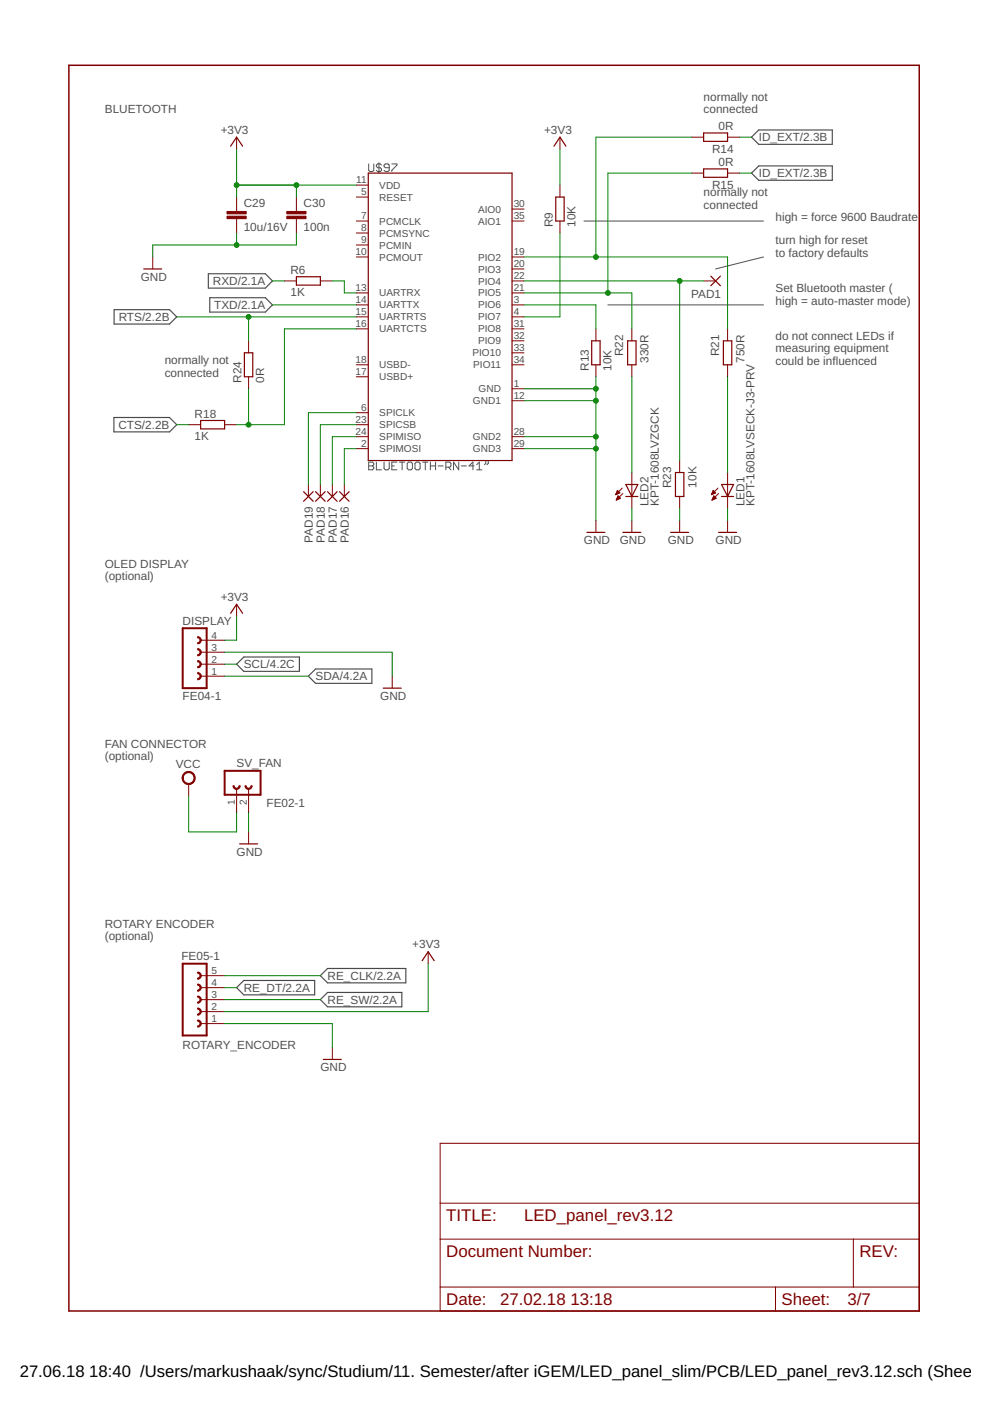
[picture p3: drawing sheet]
<svg xmlns="http://www.w3.org/2000/svg" width="210mm" height="297mm" viewBox="0 0 210 297" stroke-linecap="round" stroke-linejoin="round" font-family="sans-serif">
<g fill="none" stroke="#505050" stroke-width=".21">
<path d="M78.2 34.8v1.3l.2 .3h.6l.2-.3v-1.3M80.3 34.5v2.1M80.9 35l-.3-.2h-.5l-.3 .2v.3l.3 .3h.5l.3 .2v.3l-.3 .3h-.5l-.3-.3M82.5 35.6h-.8l-.3-.3v-.3l.3-.2h.6l.2 .2v1.1l-.2 .3h-.6l-.3-.3M83.1 34.8h1.1v.2l-1.1 1.1v.3M123.8 46.9h38.1M161.9 54.5l-10.2 2.5M128.9 64.6h33M78.2 98h.8l.2 .3v.2l-.2 .3 .2 .3v.2l-.2 .3h-.8zM78.2 98.8h.8M79.8 98v1.6h1.1M81.4 98v1.3l.3 .3h.6l.2-.3v-1.3"/>
<path d="M83.1 98.8h.5M84.2 98h-1.1v1.6h1.1M84.7 98h1.1M85.3 98v1.6M86.6 98h.6l.2 .3v1l-.2 .3h-.6l-.3-.3v-1zM88.3 98h.5l.3 .3v1l-.3 .3h-.5l-.3-.3v-1zM89.6 98h1.1M90.2 98v1.6M91.2 98.8h1.2M91.2 98v1.6M92.4 98v1.6M92.9 98.8h1.1"/>
<path d="M94.5 99.1h.9l.2-.3v-.5l-.2-.3h-.9v1.6M95.1 99.1l.5 .5M97.3 98v1.6l-1.1-1.6v1.6M97.8 98.8h1.1M100.5 98.8h-1.1l.9-.8v1.6M101.1 99.6h1.1M101.1 98.5l.5-.5v1.6M103 97.7v.6l-.3 .2M103.5 97.7v.6l-.2 .2"/>
</g>
<path d="M159.3 29.1l1.6-1.5h15.6v3h-15.6zM159.3 36.7l1.6-1.5h15.6v3h-15.6zM44.2 58h12.1l1.5 1.6-1.5 1.5h-12.1zM24.2 65.7h11.7l1.6 1.5-1.6 1.5h-11.7zM44.5 63.1h11.8l1.5 1.5-1.5 1.6h-11.8zM24.2 88.5h11.7l1.6 1.5-1.6 1.6h-11.7zM51.7 139.3h11.8v3h-11.8l-1.5-1.5zM66.9 141.8h11.9v3.1h-11.9l-1.5-1.5zM50.2 209.4l1.5-1.5h15v3h-15zM69.4 205.3h16.6v3.1h-16.6l-1.5-1.5zM69.4 210.4h15.8v3.1h-15.8l-1.5-1.6z" fill="none" stroke="#505050" stroke-width=".25"/>
<path d="M14.6 13.8h180.3v264.2h-180.3z" fill="none" stroke="#800000" stroke-width=".32"/>
<g fill="none" stroke="#800000" stroke-width=".21">
<path d="M50.2 29.1v2.5M75.5 39.2h2.6M118.7 29.1v2.5M118.7 39.2v2.6M146.6 29.1h2.6M146.6 36.7h2.6M154.3 29.1h2.5M154.3 36.7h2.5M32.4 54.5v2.5M50.2 41.8v3M50.2 46.4v3M60.3 59.6h2.5"/>
<path d="M62.8 41.8v3M62.8 46.4v3M67.9 59.6h2.6M75.5 41.8h2.6M75.5 46.9h2.6M75.5 49.4h2.6M75.5 51.9h2.6M75.5 54.5h2.6M108.6 46.9h2.5M108.6 54.5h2.5M108.6 57h2.5M108.6 59.6h2.5"/>
<path d="M108.6 44.3h2.5M118.7 46.9v2.5M149.2 59.6h2.5M52.7 72.3v2.5M52.7 79.9v2.5M75.5 64.6h2.6M75.5 67.2h2.6M75.5 62.1h2.6M75.5 69.7h2.6M75.5 79.9h2.6M75.5 77.3h2.6M108.6 64.6h2.5"/>
<path d="M108.6 67.2h2.5M108.6 62.1h2.5M108.6 69.7h2.5M108.6 77.3h2.5M108.6 72.3h2.5M108.6 74.8h2.5M126.3 69.7v2.6M126.3 77.3v2.6M134 69.7v2.6M134 77.3v2.6M154.3 69.7v2.6M154.3 77.3v2.6"/>
<path d="M40 90h2.5M47.6 90h2.6M75.5 95.1h2.6M75.5 87.5h2.6M75.5 90h2.6M75.5 92.6h2.6M108.6 82.4h2.5M108.6 95.1h2.5M108.6 85h2.5M108.6 92.6h2.5M144.1 97.6v2.6M65.4 102.7v2.6"/>
<path d="M67.9 102.7v2.6M70.5 102.7v2.6M73 102.7v2.6M126.3 110.3v2.6M130.5 104.9h.1M130.6 104.8h.3M130.6 104.6h.5M130.7 104.5h.7M130.7 106h.1M130.7 104.4h.6M130.7 105.8h.4M130.8 104.3h.4"/>
<path d="M130.8 105.7h.6M130.9 104.1h.1M130.9 105.6h.6M130.9 104h.1M130.9 105.5h.5M130.9 104l-.4 .9M130.9 104l.5 .5M130.9 105.3h.3M131 105.2h.1M131 105.1l.6 .5-.9 .4zM131.4 104.5l-.9 .4M131.9 103.5l-1.4 1.4"/>
<path d="M132.1 104.6l-1.4 1.4M134 100.2v7.6M134 110.3v2.6M144.1 105.3v2.5M144.1 110.3v2.6M150.9 104.9h.1M150.9 104.8h.3M151 104.6h.4M151 104.5h.7M151 106h.2M151 105.8h.4M151.1 104.4h.5"/>
<path d="M151.1 104.3h.4M151.1 105.7h.6M151.2 104.1h.2M151.2 105.6h.6M151.2 104l-.4 .9M151.2 104l.5 .5M151.2 104h.1M151.2 105.5h.5M151.3 105.3h.3M151.3 105.2h.1M151.3 105.1l.5 .5-.8 .4zM151.7 104.5l-.9 .4"/>
<path d="M152.2 103.5l-1.4 1.4M152.4 104.6l-1.4 1.4M154.3 100.2v7.6M154.3 110.3v2.6M42.5 138.3h5.1M42.5 135.7h5.1M50.2 128.1v2.6M42.5 143.4h5.1M42.5 140.8h5.1M83.2 143.4v2.5M40 166.2v2.6M50.2 167.2v5.1"/>
<path d="M52.7 167.2v5.1M52.7 176.4v2.5M42.5 217h5.1M42.5 214.5h5.1M42.5 211.9h5.1M42.5 209.4h5.1M42.5 206.9h5.1M90.8 201.8v2.5M70.5 222.1v2.5M93.3 242.4h101.6v35.6h-101.6zM93.3 255.1h101.6M93.3 262.7h101.6"/>
<path d="M93.3 272.9h101.6M164.4 272.9v5.1M180.9 262.7v10.2"/>
</g>
<g fill="none" stroke="#800000" stroke-width=".25">
<path d="M48.9 31l1.3-1.9 1.2 1.9M78.1 36.7h30.5v60.9h-30.5zM117.5 31l1.2-1.9 1.3 1.9M149.2 28.2h5.1v1.8h-5.1zM149.2 35.8h5.1v1.8h-5.1zM30.5 57h3.8M62.8 58.7h5.1v1.8h-5.1zM117.8 41.8h1.8v5.1h-1.8zM150.7 58.5l2 2.1M152.7 58.5l-2 2.1M51.8 74.8h1.8v5.1h-1.8zM125.5 72.3h1.7v5h-1.7z"/>
<path d="M133.1 72.3h1.8v5h-1.8zM153.4 72.3h1.8v5h-1.8zM42.5 89.2h5.1v1.7h-5.1zM64.4 104.2l2 2.1M66.4 104.2l-2 2.1M66.9 104.2l2 2.1M68.9 104.2l-2 2.1M69.4 104.2l2.1 2.1M71.5 104.2l-2.1 2.1M72 104.2l2 2.1M74 104.2l-2 2.1M124.4 112.9h3.8"/>
<path d="M132.1 112.9h3.8M132.7 105.3h2.5M132.7 102.7h2.5l-1.2 2.6zM142.2 112.9h3.8M143.2 100.2h1.8v5.1h-1.8zM152.4 112.9h3.8M153 102.7h2.5l-1.2 2.6zM153 105.3h2.5M48.9 130l1.3-1.9 1.2 1.9M81.3 145.9h3.8M50.8 178.9h3.8M89.5 203.7l1.3-1.9 1.3 1.9"/>
<path d="M68.6 224.6h3.8"/>
</g>
<path d="M38.7 133.2h5.1v12.7h-5.1zM47.6 163.4h7.6v5.1h-7.6zM38.7 204.3h5.1v15.2h-5.1z" fill="none" stroke="#800000" stroke-width=".42"/>
<g fill="#800000" stroke="#800000" stroke-width=".21">
<path d="M41.9 137.5a.76 .76 0 0 1 .8 .8 .76 .76 0 0 1-.8 .7v-.2a.51 .51 0 0 0 .5-.5 .51 .51 0 0 0-.5-.5z" fill-rule="evenodd"/>
<path d="M41.9 140.1a.76 .76 0 0 1 .8 .7 .76 .76 0 0 1-.8 .8v-.3a.51 .51 0 0 0 .5-.5 .51 .51 0 0 0-.5-.5z" fill-rule="evenodd"/>
<path d="M41.9 142.6a.76 .76 0 0 1 .8 .8 .76 .76 0 0 1-.8 .7v-.2a.51 .51 0 0 0 .5-.5 .51 .51 0 0 0-.5-.5z" fill-rule="evenodd"/>
<path d="M41.9 135a.76 .76 0 0 1 .8 .7 .76 .76 0 0 1-.8 .8v-.3a.51 .51 0 0 0 .5-.5 .51 .51 0 0 0-.5-.5z" fill-rule="evenodd"/>
<path d="M41.9 211.2a.76 .76 0 0 1 .8 .7 .76 .76 0 0 1-.8 .8v-.3a.51 .51 0 0 0 .5-.5 .51 .51 0 0 0-.5-.5z" fill-rule="evenodd"/>
<path d="M41.9 213.7a.76 .76 0 0 1 .8 .8 .76 .76 0 0 1-.8 .7v-.2a.51 .51 0 0 0 .5-.5 .51 .51 0 0 0-.5-.5z" fill-rule="evenodd"/>
<path d="M41.9 216.3a.75 .75 0 0 1 .8 .7 .75 .75 0 0 1-.8 .8v-.3a.5 .5 0 0 0 .5-.5 .5 .5 0 0 0-.5-.5z" fill-rule="evenodd"/>
<path d="M41.9 206.1a.76 .76 0 0 1 .8 .8 .76 .76 0 0 1-.8 .7v-.2a.51 .51 0 0 0 .5-.5 .51 .51 0 0 0-.5-.5z" fill-rule="evenodd"/>
<path d="M41.9 208.6a.76 .76 0 0 1 .8 .8 .76 .76 0 0 1-.8 .8v-.3a.51 .51 0 0 0 .5-.5 .51 .51 0 0 0-.5-.5z" fill-rule="evenodd"/>
<path d="M49.4 166.6h.3a.51 .51 0 0 0 .5 .5 .51 .51 0 0 0 .5-.5h.2a.76 .76 0 0 1-.7 .8 .76 .76 0 0 1-.8-.8z" fill-rule="evenodd"/>
<path d="M51.9 166.6h.3a.51 .51 0 0 0 .5 .5 .51 .51 0 0 0 .5-.5h.3a.76 .76 0 0 1-.8 .8 .76 .76 0 0 1-.8-.8z" fill-rule="evenodd"/>
<path d="M39 164a1.39 1.39 0 0 1 2.2 .2 1.39 1.39 0 0 1-.8 2.1 1.39 1.39 0 0 1-1.8-1.3h.3a1.14 1.14 0 0 1 1.6-1 1.14 1.14 0 0 1 .2 1.9 1.14 1.14 0 0 1-1.8-.7v-.2h-.3z" fill-rule="evenodd"/>
</g>
<g fill="#800000" stroke="#800000" stroke-width=".21">
<path d="M48.1 45.8h4.1v.6h-4.1z"/>
<path d="M48.1 44.8h4.1v.5h-4.1z"/>
<path d="M60.8 45.8h4.1v.6h-4.1z"/>
<path d="M60.8 44.8h4.1v.5h-4.1z"/>
</g>
<g fill="none" stroke="#008000" stroke-width=".21">
<path d="M50.2 31.6v10.2M50.2 39.2h25.3M62.8 39.2v2.6M118.7 31.6v7.6M146.6 29.1h-20.3v25.4M146.6 36.7h-17.7v25.4M156.8 36.7h2.5M156.8 29.1h2.5M50.2 49.4v2.5M57.8 59.6h2.5M62.8 49.4v2.5h-30.4v2.6M70.5 59.6h2.5v2.5h2.5"/>
<path d="M111.1 54.5h43.2v15.2M111.1 59.6h38.1M118.7 49.4v17.8h-7.6M144.1 59.6v38M37.5 67.2h38M52.7 67.2v5.1M57.8 64.6h17.7M75.5 69.7h-15.2v20.3h-10.1M111.1 64.6h15.2v5.1M111.1 62.1h22.9v7.6M126.3 79.9v30.4M134 79.9v20.3"/>
<path d="M154.3 79.9v20.3M37.5 90h2.5M52.7 82.4v7.6M75.5 92.6h-5v10.1M75.5 95.1h-2.5v7.6M75.5 90h-7.6v12.7M75.5 87.5h-10.1v15.2M111.1 82.4h15.2M111.1 85h15.2M111.1 92.6h15.2M111.1 95.1h15.2M134 107.8v2.5"/>
<path d="M144.1 107.8v2.5M154.3 107.8v2.5M47.6 138.3h35.6v5.1M50.2 130.7v5h-2.6M47.6 143.4h17.8M47.6 140.8h2.6M40 168.8v7.6h10.2v-4.1M52.7 172.3v4.1M47.6 217h22.9v5.1M47.6 206.9h20.3M47.6 209.4h2.6M47.6 211.9h20.3"/>
<path d="M90.8 204.3v10.2h-43.2"/>
</g>
<g fill="#008000" stroke="#008000" stroke-width=".21">
<circle cx="126.3" cy="85" r=".51"/>
<circle cx="126.3" cy="92.6" r=".51"/>
<circle cx="126.3" cy="95.1" r=".51"/>
<circle cx="126.3" cy="82.4" r=".51"/>
<circle cx="50.2" cy="51.9" r=".51"/>
<circle cx="50.2" cy="39.2" r=".51"/>
<circle cx="62.8" cy="39.2" r=".51"/>
<circle cx="52.7" cy="67.2" r=".51"/>
<circle cx="128.9" cy="62.1" r=".51"/>
<circle cx="126.3" cy="54.5" r=".51"/>
<circle cx="144.1" cy="59.6" r=".51"/>
<circle cx="52.7" cy="90" r=".51"/>
</g>
<g font-size="3.6" fill="#800000">
<text x="94.6" y="258.9">TITLE:</text>
<text x="111.1" y="258.9">LED_panel_rev3.12</text>
<text x="94.6" y="266.5">Document Number:</text>
<text x="182.2" y="266.5">REV:</text>
<text x="94.6" y="276.7">Date:</text>
<text x="106" y="276.7">27.02.18</text>
<text x="120.9" y="276.7">13:18</text>
<text x="165.7" y="276.7">Sheet:</text>
<text x="179.7" y="276.7">3/7</text>
</g>
<g font-size="3.5">
<text x="4.2" y="291.8">27.06.18</text>
<text x="18.9" y="291.8">18:40 /Users/markushaak/sync/Studium/11. Semester/after iGEM/LED_panel_slim/PCB/LED_panel_rev3.12.sch (Sheet: 3</text>
</g>
<g font-size="2.5" fill="#505050">
<text x="149.2" y="21.3">normally not</text>
<text x="22.2" y="24">BLUETOOTH</text>
<text x="46.8" y="28.3">+3V3</text>
<text x="115.4" y="28.3">+3V3</text>
<text x="149.2" y="24">connected</text>
<text x="152.3" y="27.6">0R</text>
<text x="160.9" y="30">ID_EXT/2.3B</text>
<text x="151" y="32.4">R14</text>
<text x="152.3" y="35.2">0R</text>
<text x="149.2" y="41.7">normally not</text>
<text x="151" y="40">R15</text>
<text x="160.9" y="37.6">ID_EXT/2.3B</text>
<text x="51.7" y="43.9">C29</text>
<text x="64.4" y="43.9">C30</text>
<text x="149.2" y="44.3">connected</text>
<text x="164.4" y="46.9">high = force 9600 Baudrate</text>
<text x="51.7" y="49">10u/16V</text>
<text x="64.4" y="49">100n</text>
<text x="117.2" y="48.1" transform="rotate(-90 117.2 48.1)">R9</text>
<text x="122" y="48.1" transform="rotate(-90 122 48.1)">10K</text>
<text x="164.4" y="51.8">turn high for reset</text>
<text x="29.8" y="59.6">GND</text>
<text x="61.6" y="58.1">R6</text>
<text x="164.4" y="54.5">to factory defaults</text>
<text x="45.1" y="60.4">RXD/2.1A</text>
<text x="45.4" y="65.5">TXD/2.1A</text>
<text x="61.6" y="62.9">1K</text>
<text x="146.5" y="63.2">PAD1</text>
<text x="164.4" y="62">Set Bluetooth master (</text>
<text x="164.4" y="64.6">high = auto-master mode)</text>
<text x="25.2" y="68.1">RTS/2.2B</text>
<text x="34.9" y="77.2">normally not</text>
<text x="132.2" y="75.6" transform="rotate(-90 132.2 75.6)">R22</text>
<text x="137.5" y="77" transform="rotate(-90 137.5 77)">330R</text>
<text x="152.5" y="75.6" transform="rotate(-90 152.5 75.6)">R21</text>
<text x="157.8" y="77" transform="rotate(-90 157.8 77)">750R</text>
<text x="164.4" y="72">do not connect LEDs if</text>
<text x="164.4" y="74.7">measuring equipment</text>
<text x="164.4" y="77.3">could be influenced</text>
<text x="34.9" y="79.9">connected</text>
<text x="51.2" y="81.1" transform="rotate(-90 51.2 81.1)">R24</text>
<text x="56" y="81.1" transform="rotate(-90 56 81.1)">0R</text>
<text x="124.8" y="78.6" transform="rotate(-90 124.8 78.6)">R13</text>
<text x="129.6" y="78.6" transform="rotate(-90 129.6 78.6)">10K</text>
<text x="41.3" y="88.5">R18</text>
<text x="25.1" y="90.9">CTS/2.2B</text>
<text x="41.3" y="93.3">1K</text>
<text x="137.5" y="107.3" transform="rotate(-90 137.5 107.3)">LED2</text>
<text x="139.7" y="107.3" transform="rotate(-90 139.7 107.3)">KPT-1608LVZGCK</text>
<text x="142.3" y="103.5" transform="rotate(-90 142.3 103.5)">R23</text>
<text x="147.7" y="103.4" transform="rotate(-90 147.7 103.4)">10K</text>
<text x="157.8" y="107.3" transform="rotate(-90 157.8 107.3)">LED1</text>
<text x="160" y="107.3" transform="rotate(-90 160 107.3)">KPT-1608LVSECK-J3-PRV</text>
<text x="66.3" y="115" transform="rotate(-90 66.3 115)">PAD19</text>
<text x="68.9" y="115" transform="rotate(-90 68.9 115)">PAD18</text>
<text x="71.4" y="115" transform="rotate(-90 71.4 115)">PAD17</text>
<text x="73.9" y="115" transform="rotate(-90 73.9 115)">PAD16</text>
<text x="123.8" y="115.4">GND</text>
<text x="131.4" y="115.4">GND</text>
<text x="141.6" y="115.4">GND</text>
<text x="151.7" y="115.4">GND</text>
<text x="22.2" y="120.5">OLED DISPLAY</text>
<text x="22.2" y="123">(optional)</text>
<text x="46.8" y="127.4">+3V3</text>
<text x="38.7" y="132.4">DISPLAY</text>
<text x="51.7" y="141.7">SCL/4.2C</text>
<text x="38.7" y="148.4">FE04-1</text>
<text x="66.9" y="144.3">SDA/4.2A</text>
<text x="80.6" y="148.4">GND</text>
<text x="22.2" y="158.6">FAN CONNECTOR</text>
<text x="22.2" y="161.1">(optional)</text>
<text x="37.3" y="162.9">VCC</text>
<text x="50.2" y="162.7">SV_FAN</text>
<text x="56.5" y="171">FE02-1</text>
<text x="50.2" y="181.5">GND</text>
<text x="22.2" y="196.7">ROTARY ENCODER</text>
<text x="22.2" y="199.2">(optional)</text>
<text x="38.5" y="203.6">FE05-1</text>
<text x="87.4" y="201">+3V3</text>
<text x="69.5" y="207.7">RE_CLK/2.2A</text>
<text x="51.7" y="210.3">RE_DT/2.2A</text>
<text x="69.5" y="212.8">RE_SW/2.2A</text>
<text x="38.7" y="222.3">ROTARY_ENCODER</text>
<text x="67.9" y="227.2">GND</text>
</g>
<g font-size="2.1" fill="#505050">
<text x="75.5" y="38.9">11</text>
<text x="76.5" y="41.4">5</text>
<text x="80.4" y="40">VDD</text>
<text x="76.5" y="46.5">7</text>
<text x="80.4" y="42.5">RESET</text>
<text x="80.4" y="47.6">PCMCLK</text>
<text x="101.4" y="45.1">AIO0</text>
<text x="101.4" y="47.6">AIO1</text>
<text x="108.9" y="44">30</text>
<text x="108.9" y="46.5">35</text>
<text x="76.5" y="49">8</text>
<text x="76.5" y="51.6">9</text>
<text x="80.4" y="50.2">PCMSYNC</text>
<text x="80.4" y="52.7">PCMIN</text>
<text x="75.4" y="54.1">10</text>
<text x="80.4" y="55.2">PCMOUT</text>
<text x="101.4" y="55.2">PIO2</text>
<text x="101.4" y="57.8">PIO3</text>
<text x="108.9" y="54.1">19</text>
<text x="108.9" y="56.7">20</text>
<text x="108.9" y="59.2">22</text>
<text x="75.4" y="61.7">13</text>
<text x="75.4" y="64.3">14</text>
<text x="80.4" y="62.9">UARTRX</text>
<text x="80.4" y="65.4">UARTTX</text>
<text x="101.4" y="65.4">PIO6</text>
<text x="101.4" y="62.9">PIO5</text>
<text x="101.4" y="60.3">PIO4</text>
<text x="108.9" y="64.3">3</text>
<text x="108.9" y="61.7">21</text>
<text x="75.4" y="66.8">15</text>
<text x="75.4" y="69.4">16</text>
<text x="80.4" y="67.9">UARTRTS</text>
<text x="80.4" y="70.5">UARTCTS</text>
<text x="101.4" y="67.9">PIO7</text>
<text x="101.4" y="70.5">PIO8</text>
<text x="108.9" y="66.8">4</text>
<text x="108.9" y="71.9">32</text>
<text x="108.9" y="69.4">31</text>
<text x="75.4" y="77">18</text>
<text x="100.2" y="75.6">PIO10</text>
<text x="101.4" y="73">PIO9</text>
<text x="108.9" y="74.4">33</text>
<text x="108.9" y="77">34</text>
<text x="75.4" y="79.5">17</text>
<text x="80.4" y="80.6">USBD+</text>
<text x="80.4" y="78.1">USBD-</text>
<text x="100.3" y="78.1">PIO11</text>
<text x="101.5" y="83.2">GND</text>
<text x="108.9" y="82.1">1</text>
<text x="75.4" y="89.7">23</text>
<text x="76.5" y="87.1">6</text>
<text x="80.4" y="88.3">SPICLK</text>
<text x="100.3" y="85.7">GND1</text>
<text x="108.9" y="84.6">12</text>
<text x="75.4" y="92.2">24</text>
<text x="76.5" y="94.8">2</text>
<text x="80.4" y="95.9">SPIMOSI</text>
<text x="80.4" y="90.8">SPICSB</text>
<text x="80.4" y="93.3">SPIMISO</text>
<text x="100.3" y="93.3">GND2</text>
<text x="100.3" y="95.9">GND3</text>
<text x="108.9" y="92.2">28</text>
<text x="108.9" y="94.8">29</text>
<text x="44.9" y="137.9">3</text>
<text x="44.9" y="135.4">4</text>
<text x="44.9" y="143">1</text>
<text x="44.9" y="140.5">2</text>
<text x="49.8" y="170.8" transform="rotate(-90 49.8 170.8)">1</text>
<text x="52.3" y="170.8" transform="rotate(-90 52.3 170.8)">2</text>
<text x="44.9" y="209">4</text>
<text x="44.9" y="206.5">5</text>
<text x="44.9" y="214.1">2</text>
<text x="44.9" y="211.6">3</text>
<text x="44.9" y="216.7">1</text>
</g>
</svg>
